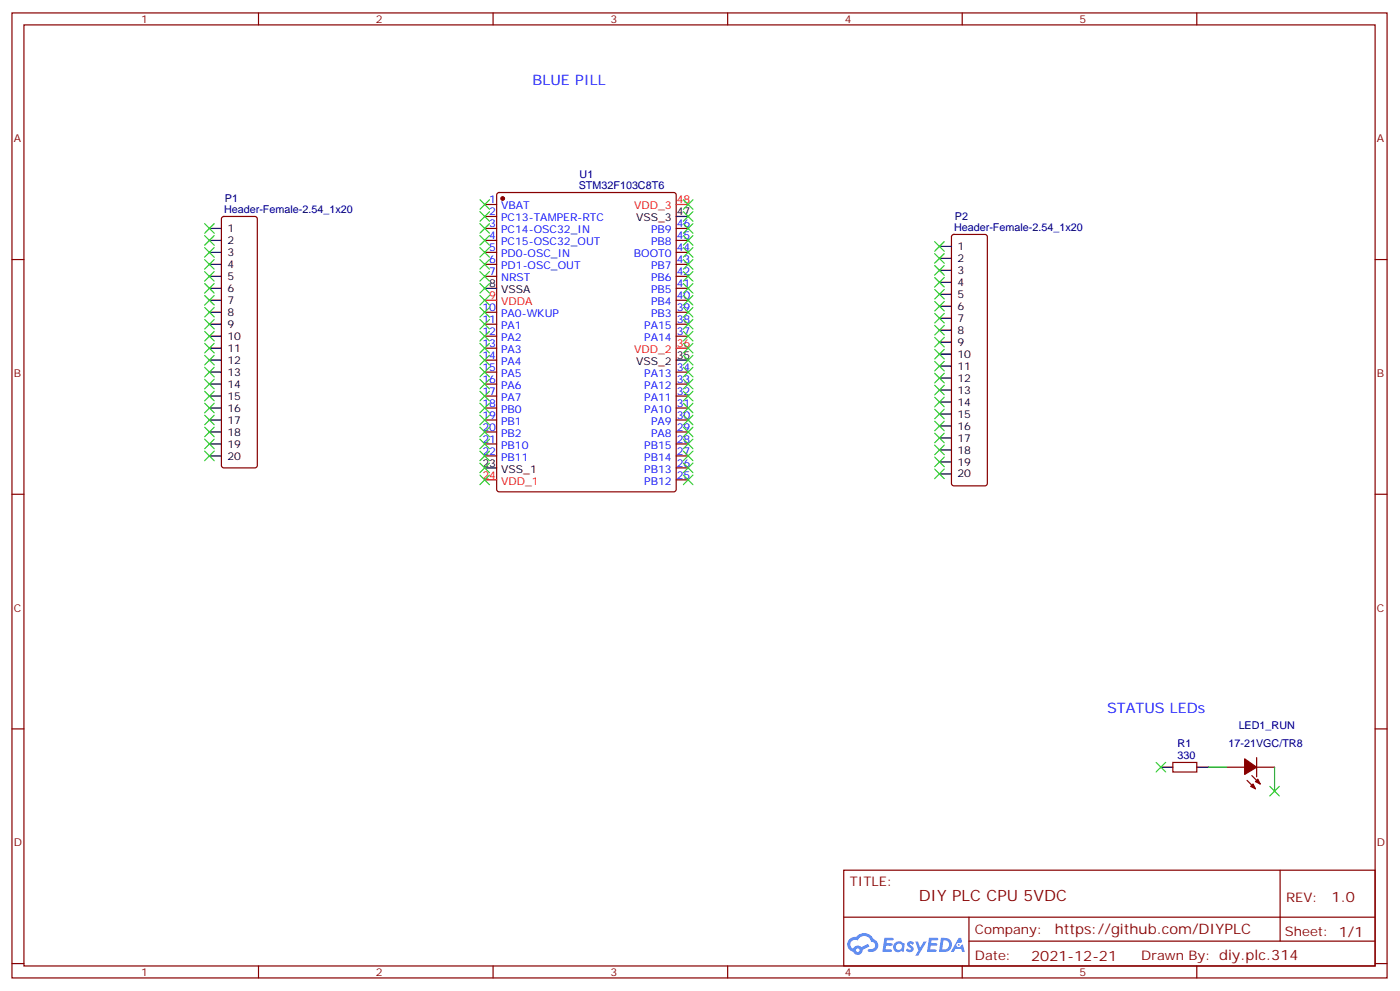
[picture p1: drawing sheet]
<svg xmlns="http://www.w3.org/2000/svg" width="413mm" height="292mm" viewBox="0 0 413 292" stroke-linecap="round" stroke-linejoin="round" font-family="sans-serif">
<g fill="none" stroke="#870000" stroke-width=".35">
<path d="M3.5 3.8h405.4v284.3h-405.4zM7.1 7.3h398.2v277.3h-398.2zM76.2 3.8v3.5M145.3 3.8v3.5M214.5 3.8v3.5M283.6 3.8v3.5M352.8 3.8v3.5M3.5 76.5h3.6M405.3 76.5h3.6M3.5 145.6h3.6M405.3 145.6h3.6M3.5 214.8h3.6"/>
<path d="M405.3 214.8h3.6M248.7 256.4h156.6v28.2h-156.6zM377.3 256.4v20.9M248.7 270.2h156.5M285.6 277.3h119.6M285.6 270.2v14.2M3.5 283.9h3.6M76.2 284.6v3.5M145.3 284.6v3.5M214.5 284.6v3.5M283.6 284.6v3.5M352.8 284.6v3.5"/>
<path d="M405.3 283.9h3.6"/>
</g>
<g fill="#5487ff">
<path d="M267.7 277.6a1.22 1.22 0 0 1 1.7 .2l-.4 .6a.47 .47 0 0 0-.3-.4 .47 .47 0 0 0-.5 .2l.1 .2a1.14 1.14 0 0 1 .8 1.8 1.14 1.14 0 0 1-1.9 0l-.2-.2 .5-.6 .7 .5a.29 .29 0 0 0 .3-.3 .29 .29 0 0 0-.2-.3 1.04 1.04 0 0 1-.6-1.7z"/>
<path d="M260.7 276.3h2.4l.3 .2-.2 .5-1.8 .1-.1 .8h1.5l.3 .4-.3 .4h-1.6l-.2 1.1h1.7l.2 .3-.2 .3-2.6 .1z"/>
<path d="M273.8 276.3h2.4l.3 .2-.1 .5-1.8 .1-.2 .8h1.6l.3 .4-.4 .4h-1.6l-.1 1.1h1.7l.2 .3-.2 .3-2.6 .1z"/>
<path d="M282.6 276.3h.7l.3 1.3-.6 .3a.69 .69 0 0 0-1 .3 .69 .69 0 0 0 .4 .9 .69 .69 0 0 0 .9-.6l.5-.2 .6 2.2h-.8l-.2-.9h-1.8l-.5 .9h-.8z"/>
<path d="M269.8 277.4h.8l.6 1.8 1.1-1.8h.9l-2.6 4.2h-.8l.9-1.5z"/>
<path d="M277.4 276.3l-.6 4.2h1.3a2.11 2.11 0 0 0 2.5-2.1 2.11 2.11 0 0 0-2.5-2.1zM278.1 277.1a1.39 1.39 0 0 1 1.7 1.4 1.39 1.39 0 0 1-1.8 1.3h-.3z"/>
<path d="M263.7 277.9a1.54 1.54 0 0 0-.1 2.2 1.54 1.54 0 0 0 2.2 .1l.6 .3 .3-2.3-.2-.3h-.4a1.49 1.49 0 0 0-2.4 0zM264 278.9a.94 .94 0 0 1 1.8 0 .94 .94 0 0 1-1.8 0z"/>
<path d="M250.4 276.7a2.18 2.18 0 0 0 1.1 3.7 1.44 1.44 0 0 0 1.6 .9 1.44 1.44 0 0 0 1.2-1.4l2-1.1-.5-.7-1.9 1a1.47 1.47 0 0 0-2.4 .4 1.39 1.39 0 0 1-.7-1.9 1.39 1.39 0 0 1 2-.5 2.12 2.12 0 0 1 2.2-1.3 2.12 2.12 0 0 1 1.9 1.7 1.14 1.14 0 0 1 1.1 1.4 1.14 1.14 0 0 1-1.7 .7 .43 .43 0 0 0-.5 .4 .43 .43 0 0 0 .4 .5 1.98 1.98 0 0 0 2.5-1.2 1.98 1.98 0 0 0-1.2-2.6 3.1 3.1 0 0 0-5.3-.6l-.9 .1zM252.3 280a.55 .55 0 0 1 1.1 0 .55 .55 0 0 1-1.1 0z"/>
<circle cx="282.6" cy="278.4" r=".26"/>
</g>
<g fill="#870000" stroke="#870000" stroke-width=".35">
<path d="M368.7 231.7l.7-.7 .7 1.4z"/>
<path d="M370.1 230.3l.7-.7 .7 1.4z"/>
<path d="M366.9 223.6l3.5 2.5-3.5 2.1z"/>
<circle cx="148.2" cy="58.5" r=".53"/>
</g>
<g fill="none" stroke="#870000" stroke-width=".35">
<path d="M146.6 56.9l.5-.2h51.5l.7 .5v87l-.4 .7h-51.8l-.6-.4-.1-87.1zM65.5 64l.5-.2h9.1l.5 .2 .2 .5v72.7l-.2 .5-.5 .2h-9.1l-.5-.3-.2-.4v-72.7zM142.9 60.3h3.5M142.9 63.8h3.5M142.9 67.3h3.5M142.9 70.8h3.5M142.9 74.4h3.5M142.9 77.9h3.5M199.3 67.3h3.5M199.3 70.8h3.5M199.3 74.4h3.5M199.3 77.9h3.5"/>
<path d="M280.7 69.3l.5-.2h9.1l.5 .2 .2 .5v72.7l-.2 .5-.5 .2h-9.1l-.5-.3-.2-.4v-72.7zM142.9 81.4h3.5M142.9 92h3.5M142.9 95.5h3.5M142.9 99.1h3.5M199.3 81.4h3.5M199.3 92h3.5M199.3 95.5h3.5M199.3 99.1h3.5M199.3 88.5h3.5M199.3 84.9h3.5M142.9 102.6h3.5"/>
<path d="M142.9 106.1h3.5M142.9 109.6h3.5M142.9 113.2h3.5M142.9 116.7h3.5M199.3 109.6h3.5M199.3 113.2h3.5M199.3 116.7h3.5M142.9 120.2h3.5M142.9 123.8h3.5M142.9 127.3h3.5M142.9 130.8h3.5M142.9 134.3h3.5"/>
<path d="M199.3 120.2h3.5M199.3 123.8h3.5M199.3 127.3h3.5M199.3 130.8h3.5M199.3 134.3h3.5M199.3 137.9h3.5M199.3 141.4h3.5M345.7 224.6h7.1v2.9h-7.1zM361.6 226.1h5.3M367.6 229.9l2.5 2.5M369 228.5l2.5 2.5M370.4 226.1h5.3"/>
<path d="M370.4 223.2v5.7"/>
</g>
<g fill="none" stroke="#000" stroke-width=".35">
<path d="M61.7 67.3h3.6M61.7 70.8h3.6M61.7 74.4h3.6M61.7 77.9h3.6M199.3 63.8h3.5M276.9 72.6h3.6M276.9 76.1h3.6M276.9 79.7h3.6M61.7 84.9h3.6M61.7 81.4h3.6M61.7 88.5h3.6M61.7 92h3.6"/>
<path d="M61.7 95.5h3.6M61.7 99.1h3.6M142.9 84.9h3.5M276.9 83.2h3.6M276.9 86.7h3.6M276.9 90.2h3.6M276.9 93.8h3.6M276.9 97.3h3.6M61.7 106.1h3.6M61.7 102.6h3.6M61.7 109.6h3.6M61.7 113.2h3.6"/>
<path d="M61.7 116.7h3.6M199.3 106.1h3.5M276.9 100.8h3.6M276.9 104.4h3.6M276.9 107.9h3.6M276.9 111.4h3.6M276.9 114.9h3.6M276.9 118.5h3.6M61.7 120.2h3.6M61.7 123.8h3.6M61.7 127.3h3.6M61.7 130.8h3.6"/>
<path d="M61.7 134.3h3.6M142.9 137.9h3.5M276.9 122h3.6M276.9 125.5h3.6M276.9 129h3.6M276.9 132.6h3.6M276.9 136.1h3.6M276.9 139.6h3.6M342.2 226.1h3.5M352.8 226.1h3.5"/>
</g>
<path d="M356.3 226.1h5.3M375.7 226.1v7" fill="none" stroke="#008700" stroke-width=".35"/>
<path d="M199.3 60.3h3.5M142.9 88.5h3.5M199.3 102.6h3.5M142.9 141.4h3.5" fill="none" stroke="#f00" stroke-width=".35"/>
<g fill="none" stroke="#3c3" stroke-width=".35">
<path d="M141.5 58.8l2.8 2.9M144.3 58.8l-2.8 2.9M201.4 58.8l2.9 2.9M204.3 58.8l-2.9 2.9M60.3 65.9l2.8 2.8M60.3 69.4l2.8 2.8M60.3 73l2.8 2.8M60.3 76.5l2.8 2.8M63.1 65.9l-2.8 2.8M63.1 69.4l-2.8 2.8M63.1 73l-2.8 2.8M63.1 76.5l-2.8 2.8"/>
<path d="M141.5 62.4l2.8 2.8M141.5 65.9l2.8 2.8M141.5 69.4l2.8 2.8M141.5 73l2.8 2.8M141.5 76.5l2.8 2.8M144.3 62.4l-2.8 2.8M144.3 65.9l-2.8 2.8M144.3 69.4l-2.8 2.8M144.3 73l-2.8 2.8M144.3 76.5l-2.8 2.8M201.4 76.5l2.9 2.8M201.4 73l2.9 2.8"/>
<path d="M201.4 69.4l2.9 2.8M201.4 65.9l2.9 2.8M201.4 62.4l2.9 2.8M204.3 69.4l-2.9 2.8M204.3 73l-2.9 2.8M204.3 76.5l-2.9 2.8M204.3 65.9l-2.9 2.8M204.3 62.4l-2.9 2.8M275.5 71.2l2.8 2.8M275.5 74.7l2.8 2.8M275.5 78.2l2.8 2.9M278.3 71.2l-2.8 2.8"/>
<path d="M278.3 74.7l-2.8 2.8M278.3 78.2l-2.8 2.9M60.3 80l2.8 2.8M60.3 83.5l2.8 2.9M60.3 87.1l2.8 2.8M60.3 90.6l2.8 2.8M60.3 94.1l2.8 2.8M60.3 97.6l2.8 2.9M63.1 80l-2.8 2.8M63.1 83.5l-2.8 2.9M63.1 87.1l-2.8 2.8M63.1 90.6l-2.8 2.8"/>
<path d="M63.1 94.1l-2.8 2.8M63.1 97.6l-2.8 2.9M141.5 80l2.8 2.8M141.5 83.5l2.8 2.9M141.5 87.1l2.8 2.8M141.5 90.6l2.8 2.8M141.5 94.1l2.8 2.8M141.5 97.6l2.8 2.9M144.3 80l-2.8 2.8M144.3 83.5l-2.8 2.9M144.3 87.1l-2.8 2.8M144.3 90.6l-2.8 2.8"/>
<path d="M144.3 94.1l-2.8 2.8M144.3 97.6l-2.8 2.9M201.4 97.6l2.9 2.9M201.4 94.1l2.9 2.8M201.4 90.6l2.9 2.8M201.4 87.1l2.9 2.8M201.4 83.5l2.9 2.9M201.4 80l2.9 2.8M204.3 97.6l-2.9 2.9M204.3 94.1l-2.9 2.8M204.3 90.6l-2.9 2.8M204.3 87.1l-2.9 2.8"/>
<path d="M204.3 83.5l-2.9 2.9M204.3 80l-2.9 2.8M275.5 81.8l2.8 2.8M275.5 85.3l2.8 2.8M275.5 88.8l2.8 2.9M275.5 92.4l2.8 2.8M275.5 95.9l2.8 2.8M275.5 99.4l2.8 2.8M278.3 81.8l-2.8 2.8M278.3 85.3l-2.8 2.8M278.3 88.8l-2.8 2.9M278.3 92.4l-2.8 2.8"/>
<path d="M278.3 95.9l-2.8 2.8M278.3 99.4l-2.8 2.8M60.3 101.2l2.8 2.8M60.3 104.7l2.8 2.8M60.3 108.2l2.8 2.9M60.3 111.8l2.8 2.8M60.3 115.3l2.8 2.8M60.3 118.8l2.8 2.8M63.1 101.2l-2.8 2.8M63.1 104.7l-2.8 2.8M63.1 108.2l-2.8 2.9M63.1 111.8l-2.8 2.8"/>
<path d="M63.1 115.3l-2.8 2.8M63.1 118.8l-2.8 2.8M141.5 101.2l2.8 2.8M141.5 104.7l2.8 2.8M141.5 108.2l2.8 2.9M141.5 111.8l2.8 2.8M141.5 115.3l2.8 2.8M141.5 118.8l2.8 2.8M144.3 101.2l-2.8 2.8M144.3 104.7l-2.8 2.8M144.3 108.2l-2.8 2.9M144.3 111.8l-2.8 2.8"/>
<path d="M144.3 115.3l-2.8 2.8M144.3 118.8l-2.8 2.8M201.4 118.8l2.9 2.8M201.4 115.3l2.9 2.8M201.4 111.8l2.9 2.8M201.4 108.2l2.9 2.9M201.4 104.7l2.9 2.8M201.4 101.2l2.9 2.8M204.3 118.8l-2.9 2.8M204.3 115.3l-2.9 2.8M204.3 111.8l-2.9 2.8M204.3 108.2l-2.9 2.9"/>
<path d="M204.3 104.7l-2.9 2.8M204.3 101.2l-2.9 2.8M275.5 102.9l2.8 2.9M275.5 106.5l2.8 2.8M275.5 110l2.8 2.8M275.5 113.5l2.8 2.8M275.5 117.1l2.8 2.8M278.3 102.9l-2.8 2.9M278.3 106.5l-2.8 2.8M278.3 110l-2.8 2.8M278.3 113.5l-2.8 2.8M278.3 117.1l-2.8 2.8"/>
<path d="M60.3 122.3l2.8 2.9M60.3 125.9l2.8 2.8M60.3 129.4l2.8 2.8M60.3 132.9l2.8 2.8M63.1 122.3l-2.8 2.9M63.1 125.9l-2.8 2.8M63.1 129.4l-2.8 2.8M63.1 132.9l-2.8 2.8M141.5 122.3l2.8 2.9M141.5 125.9l2.8 2.8M141.5 129.4l2.8 2.8M141.5 132.9l2.8 2.8"/>
<path d="M141.5 136.5l2.8 2.8M141.5 140l2.8 2.8M144.3 122.3l-2.8 2.9M144.3 125.9l-2.8 2.8M144.3 129.4l-2.8 2.8M144.3 132.9l-2.8 2.8M144.3 136.5l-2.8 2.8M144.3 140l-2.8 2.8M201.4 136.5l2.9 2.8M201.4 132.9l2.9 2.8M201.4 129.4l2.9 2.8M201.4 125.9l2.9 2.8"/>
<path d="M201.4 122.3l2.9 2.9M201.4 140l2.9 2.8M204.3 136.5l-2.9 2.8M204.3 132.9l-2.9 2.8M204.3 129.4l-2.9 2.8M204.3 125.9l-2.9 2.8M204.3 122.3l-2.9 2.9M204.3 140l-2.9 2.8M275.5 120.6l2.8 2.8M275.5 124.1l2.8 2.8M275.5 127.6l2.8 2.9M275.5 131.2l2.8 2.8"/>
<path d="M275.5 134.7l2.8 2.8M275.5 138.2l2.8 2.8M278.3 120.6l-2.8 2.8M278.3 124.1l-2.8 2.8M278.3 127.6l-2.8 2.9M278.3 131.2l-2.8 2.8M278.3 134.7l-2.8 2.8M278.3 138.2l-2.8 2.8M340.8 224.6l2.8 2.9M343.6 224.6l-2.8 2.9M374.3 231.7l2.8 2.8M377.1 231.7l-2.8 2.8"/>
</g>
<text font-size="4.6" fill="#800" x="270.8" y="265.4">DIY PLC CPU 5VDC</text>
<g font-size="4.2" fill="#00f">
<text x="157" y="25">BLUE PILL</text>
<text x="326.3" y="210.2">STATUS LEDs</text>
</g>
<g font-size="4.2" fill="#800">
<text x="392.5" y="265.7">1.0</text>
<text x="310.9" y="275.2">https://github.com/DIYPLC</text>
<text x="304" y="283">2021-12-21</text>
</g>
<g font-size="3.9" fill="#800">
<text x="250.5" y="261">TITLE:</text>
<text x="379.1" y="265.7">REV:</text>
<text x="287.4" y="275.2">Company:</text>
<text x="378.7" y="275.8">Sheet: 1/1</text>
<text x="287.4" y="282.9">Date:</text>
<text x="336.4" y="282.9">Drawn By: diy.plc.314</text>
</g>
<g font-size="3.2" fill="#800">
<text x="41.6" y="6.8">1</text>
<text x="110.8" y="6.8">2</text>
<text x="179.9" y="6.8">3</text>
<text x="249.1" y="6.8">4</text>
<text x="318.2" y="6.8">5</text>
<text x="4.1" y="41.9">A</text>
<text x="405.9" y="41.9">A</text>
<text x="4.1" y="111.1">B</text>
<text x="405.9" y="111.1">B</text>
<text x="4.1" y="180.2">C</text>
<text x="405.9" y="180.2">C</text>
<text x="4.1" y="249.3">D</text>
<text x="405.9" y="249.3">D</text>
<text x="41.6" y="287.6">1</text>
<text x="110.8" y="287.6">2</text>
<text x="179.9" y="287.6">3</text>
<text x="249.1" y="287.6">4</text>
<text x="318.2" y="287.6">5</text>
</g>
<g font-size="3.2" fill="#000080">
<text x="170.8" y="52.3">U1</text>
<text x="66.3" y="59.5">P1</text>
<text x="170.6" y="55.6">STM32F103C8T6</text>
<text x="66" y="62.7">Header-Female-2.54_1x20</text>
<text x="281.5" y="64.8">P2</text>
<text x="281.2" y="68">Header-Female-2.54_1x20</text>
<text x="365.1" y="214.9">LED1_RUN</text>
<text x="347.1" y="220.1">R1</text>
<text x="362.1" y="220.2">17-21VGC/TR8</text>
<text x="347.1" y="223.6">330</text>
</g>
<g font-size="3.2" fill="#00f">
<text x="144.2" y="59.9">1</text>
<text x="144.2" y="63.4">2</text>
<text x="147.7" y="61.7">VBAT</text>
<text x="147.7" y="65.2">PC13-TAMPER-RTC</text>
<text x="144.2" y="67">3</text>
<text x="144.2" y="70.5">4</text>
<text x="147.7" y="68.7">PC14-OSC32_IN</text>
<text x="191.9" y="68.7">PB9</text>
<text x="199.5" y="70.5">45</text>
<text x="199.5" y="67">46</text>
<text x="144.2" y="74">5</text>
<text x="144.2" y="77.5">6</text>
<text x="147.7" y="72.2">PC15-OSC32_OUT</text>
<text x="147.7" y="75.8">PD0-OSC_IN</text>
<text x="186.9" y="75.8">BOOT0</text>
<text x="191.9" y="72.2">PB8</text>
<text x="199.5" y="77.5">43</text>
<text x="199.5" y="74">44</text>
<text x="144.2" y="81.1">7</text>
<text x="147.7" y="79.3">PD1-OSC_OUT</text>
<text x="147.7" y="82.8">NRST</text>
<text x="191.9" y="82.8">PB6</text>
<text x="191.9" y="79.3">PB7</text>
<text x="199.5" y="81.1">42</text>
<text x="191.9" y="89.9">PB4</text>
<text x="191.9" y="86.4">PB5</text>
<text x="199.5" y="88.1">40</text>
<text x="199.5" y="84.6">41</text>
<text x="142.2" y="91.7">10</text>
<text x="142.2" y="95.2">11</text>
<text x="147.7" y="93.4">PA0-WKUP</text>
<text x="191.9" y="93.4">PB3</text>
<text x="199.5" y="95.2">38</text>
<text x="199.5" y="91.7">39</text>
<text x="142.2" y="98.7">12</text>
<text x="147.7" y="96.9">PA1</text>
<text x="147.7" y="100.5">PA2</text>
<text x="189.9" y="100.5">PA14</text>
<text x="189.9" y="96.9">PA15</text>
<text x="199.5" y="98.7">37</text>
<text x="142.2" y="102.2">13</text>
<text x="142.2" y="105.8">14</text>
<text x="147.7" y="104">PA3</text>
<text x="147.7" y="107.5">PA4</text>
<text x="142.2" y="109.3">15</text>
<text x="142.2" y="112.8">16</text>
<text x="147.7" y="111.1">PA5</text>
<text x="189.9" y="111.1">PA13</text>
<text x="199.5" y="112.8">33</text>
<text x="199.5" y="109.3">34</text>
<text x="142.2" y="116.3">17</text>
<text x="142.2" y="119.9">18</text>
<text x="147.7" y="114.6">PA6</text>
<text x="147.7" y="118.1">PA7</text>
<text x="189.9" y="118.1">PA11</text>
<text x="189.9" y="114.6">PA12</text>
<text x="199.5" y="119.9">31</text>
<text x="199.5" y="116.3">32</text>
<text x="142.2" y="123.4">19</text>
<text x="147.7" y="121.6">PB0</text>
<text x="147.7" y="125.2">PB1</text>
<text x="189.9" y="121.6">PA10</text>
<text x="191.9" y="125.2">PA9</text>
<text x="199.5" y="123.4">30</text>
<text x="142.2" y="126.9">20</text>
<text x="142.2" y="130.5">21</text>
<text x="147.7" y="128.7">PB2</text>
<text x="191.9" y="128.7">PA8</text>
<text x="199.5" y="130.5">28</text>
<text x="199.5" y="126.9">29</text>
<text x="142.2" y="134">22</text>
<text x="147.7" y="132.2">PB10</text>
<text x="147.7" y="135.7">PB11</text>
<text x="189.9" y="135.7">PB14</text>
<text x="189.9" y="132.2">PB15</text>
<text x="199.5" y="137.5">26</text>
<text x="199.5" y="134">27</text>
<text x="189.9" y="142.8">PB12</text>
<text x="189.9" y="139.3">PB13</text>
<text x="199.5" y="141">25</text>
</g>
<g font-size="3.2" fill="#f00">
<text x="199.5" y="59.9">48</text>
<text x="186.9" y="61.7">VDD_3</text>
<text x="144.2" y="88.1">9</text>
<text x="147.7" y="89.9">VDDA</text>
<text x="186.9" y="104">VDD_2</text>
<text x="199.5" y="102.2">36</text>
<text x="142.2" y="141">24</text>
<text x="147.7" y="142.8">VDD_1</text>
</g>
<g font-size="3.2">
<text x="187.5" y="65.2">VSS_3</text>
<text x="199.5" y="63.4">47</text>
<text x="67" y="68.4">1</text>
<text x="67" y="71.9">2</text>
<text x="67" y="75.4">3</text>
<text x="282.2" y="73.7">1</text>
<text x="282.2" y="77.2">2</text>
<text x="67" y="79">4</text>
<text x="67" y="82.5">5</text>
<text x="282.2" y="80.7">3</text>
<text x="67" y="86">6</text>
<text x="67" y="89.5">7</text>
<text x="144.2" y="84.6">8</text>
<text x="147.7" y="86.4">VSSA</text>
<text x="282.2" y="84.2">4</text>
<text x="282.2" y="87.8">5</text>
<text x="67" y="93.1">8</text>
<text x="282.2" y="91.3">6</text>
<text x="282.2" y="94.8">7</text>
<text x="67" y="96.6">9</text>
<text x="67" y="100.1">10</text>
<text x="282.2" y="98.4">8</text>
<text x="282.2" y="101.9">9</text>
<text x="67" y="103.6">11</text>
<text x="67" y="107.2">12</text>
<text x="187.5" y="107.5">VSS_2</text>
<text x="199.5" y="105.8">35</text>
<text x="282.2" y="105.4">10</text>
<text x="67" y="110.7">13</text>
<text x="282.2" y="108.9">11</text>
<text x="282.2" y="112.5">12</text>
<text x="67" y="114.2">14</text>
<text x="67" y="117.8">15</text>
<text x="282.2" y="116">13</text>
<text x="282.2" y="119.5">14</text>
<text x="67" y="121.3">16</text>
<text x="67" y="124.8">17</text>
<text x="282.2" y="123">15</text>
<text x="67" y="128.3">18</text>
<text x="67" y="131.9">19</text>
<text x="282.2" y="126.6">16</text>
<text x="282.2" y="130.1">17</text>
<text x="67" y="135.4">20</text>
<text x="142.2" y="137.5">23</text>
<text x="282.2" y="133.6">18</text>
<text x="282.2" y="137.2">19</text>
<text x="147.7" y="139.3">VSS_1</text>
<text x="282.2" y="140.7">20</text>
</g>
</svg>
